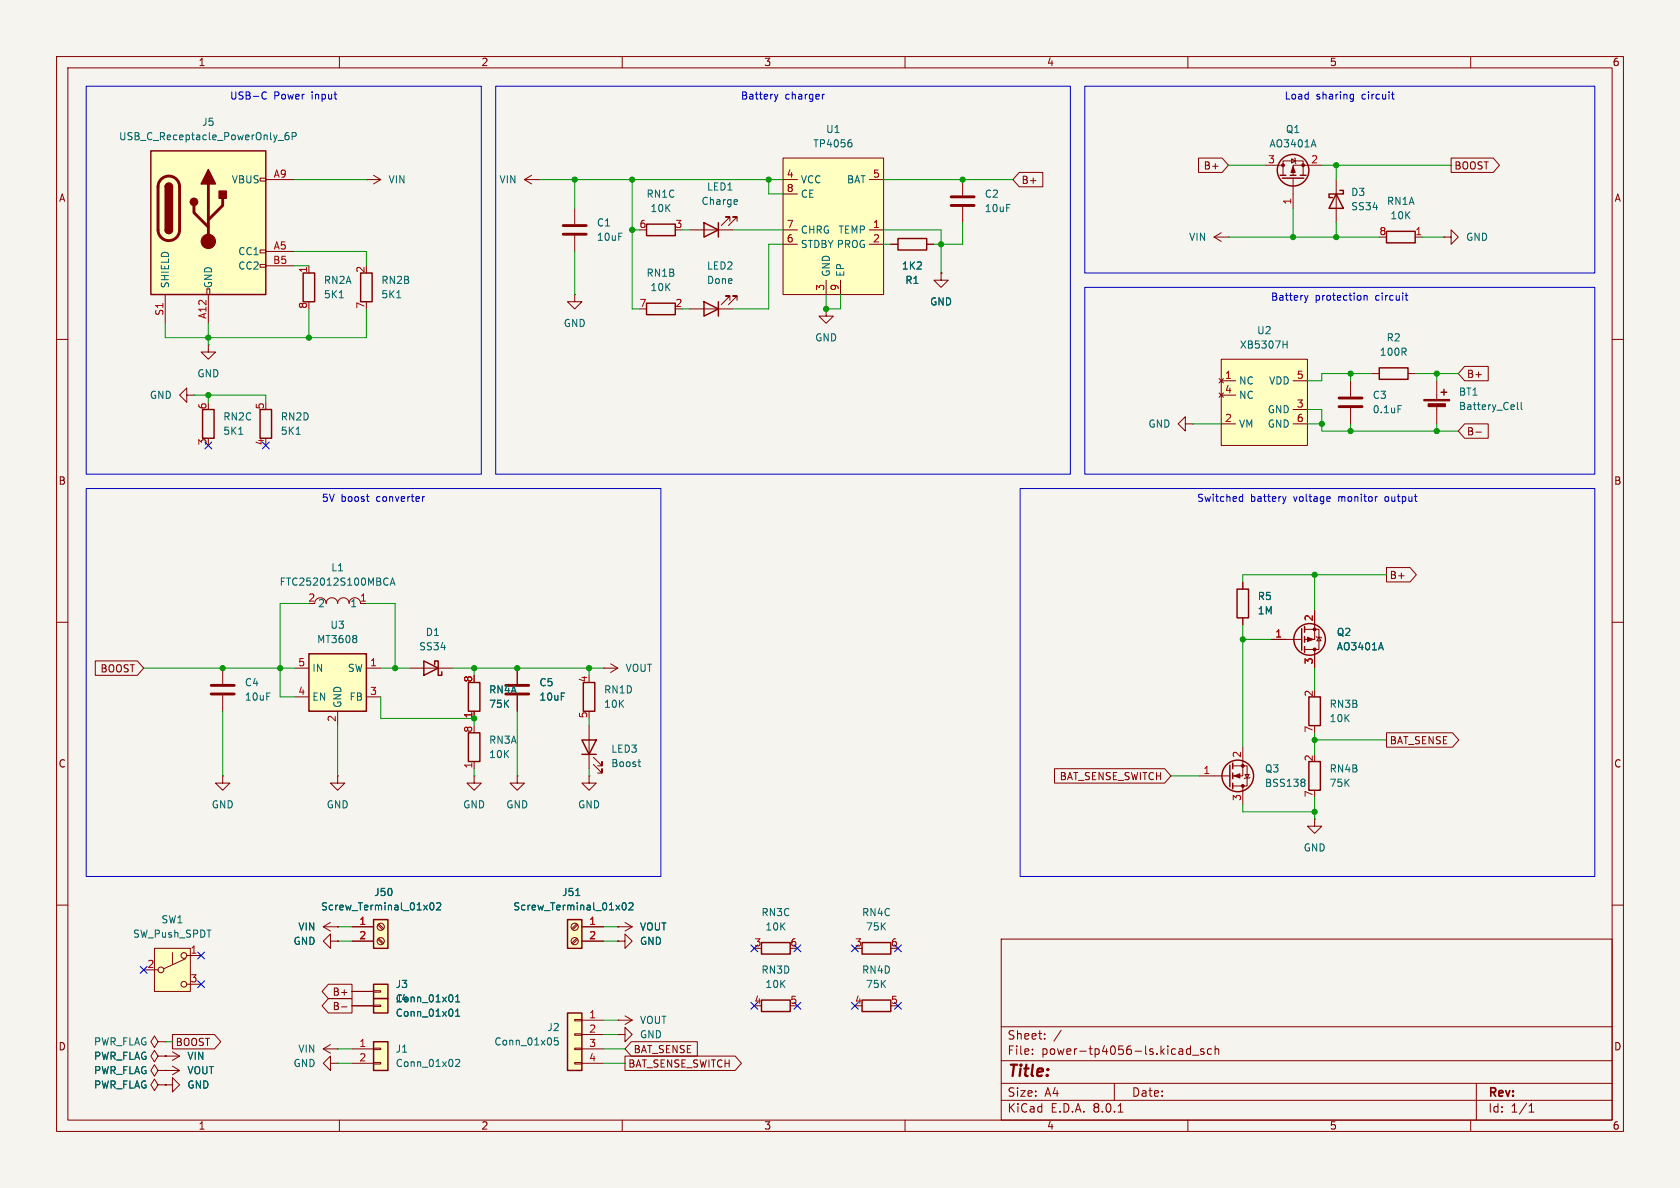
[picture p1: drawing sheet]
<svg xmlns="http://www.w3.org/2000/svg" width="297mm" height="210mm" viewBox="0 0 297 210" stroke-linecap="round" stroke-linejoin="round" font-family="sans-serif">
<path d="M0 0h297v210h-297z" fill="#f5f4ef" stroke="#f5f4ef" stroke-width=".18"/>
<g fill="none" stroke="#840000" stroke-width=".18">
<path d="M10 10h277v190h-277zM12 12h273v186h-273zM60 10v2M110 10v2M160 10v2M210 10v2M260 10v2M10 60h2M285 60h2M10 110h2M285 110h2M10 160h2"/>
<path d="M285 160h2M177 166h108v32h-108zM60 198v2M110 198v2M160 198v2M177 194.5h108M177 191.5h108M177 187.5h108M177 181.5h108M182.5 186.3v.1M182.5 185.5v.1M184.7 183.6v.1"/>
<path d="M184.7 182.8v.1M187.6 182.1l-1.3 2M197 191.5v3M197.7 196.6h.8M210 198v2M210.5 184.9v1.5M210.5 185.5l-.5-.1-.3 .3v.4l.2 .2h.6M210.8 186.5h1.2M212.8 185.5l-.3-.1-.3 .2 .1 .2 .5 .2v.3h-.6M214.2 185.5l-.5-.1-.2 .3v.4l.1 .2h.6M214.8 185.5l.2-.1 .4 .1 .1 .9M214.8 184.9v1.5"/>
<path d="M260 198v2M261 191.5v6.5M270.3 196.6h.9M270.3 195.5l.4-.4v1.5"/>
</g>
<path d="M66 162.6h2.6v5h-2.6z" fill="#ffffc2"/>
<path d="M53.6 48.3h2v5h-2zM66 162.6h2.6v5h-2.6zM134.6 176.8h5.1v2h-5.1zM134.6 166.6h5.1v2.1h-5.1z" fill="none" stroke="#840000" stroke-width=".25"/>
<g fill="none" stroke="#840000" stroke-width=".18">
<path d="M54.6 47v1.3M62.2 163.8h3.8M62.2 166.4h3.8M66.8 166l.8 .9M66.8 163.5l.8 .8M67 165.9l.8 .8M67 163.3l.8 .9"/>
<circle cx="67.3" cy="163.8" r=".63"/>
<circle cx="67.3" cy="166.4" r=".63"/>
</g>
<path d="M60 52.6h.7M76.2 159.6h.1a.68 .68 0 0 1 .4 .6 .68 .68 0 0 1-.4 .7 .84 .84 0 0 1-.1-1.3zM77.2 159.7l.5-.1 .2 .3-.8 1h.8" fill="none" stroke="#006464" stroke-width=".18"/>
<path d="M215.9 63.5h15.2v15.2h-15.2z" fill="#ffffc2"/>
<g fill="none" stroke="#840000" stroke-width=".18">
<path d="M250.2 41.9h1.3M255.3 41.9h1.2v-1.3l1.3 1.3-1.3 1.3v-1.3M255.3 41.9h.1M215.5 66.9l.8 .8M215.5 69.5l.8 .7M215.9 63.5h15.2v15.2h-15.2zM215.9 67.3h2.5M215.9 74.9h2.5M215.9 69.9h2.5M216.3 66.9l-.8 .8M216.3 69.5l-.8 .7M228.6 67.3h2.5"/>
<path d="M228.6 74.9h2.5M228.6 72.4h2.5M254 67.3v3.3M254 71.6v3.3"/>
</g>
<path d="M226.8 60.9h.7M227.5 60.3v1.2M268.3 71.1v1.1l.1 .2M268.9 71.1v1.1l.2 .2" fill="none" stroke="#006464" stroke-width=".18"/>
<g fill="#840000" stroke="#840000" stroke-width=".18">
<path d="M251.7 70.6h4.6v.3h-4.6z"/>
<path d="M252.5 71.4h3v.5h-3z"/>
</g>
<path d="M245.1 40.9h5.1v2h-5.1zM254.8 69.3h1M255.3 68.8v1.1" fill="none" stroke="#840000" stroke-width=".25"/>
<path d="M66 184.2h2.6v5h-2.6z" fill="#ffffc2"/>
<path d="M62.2 185.4h3.8M62.2 188h3.8M66 187.8h1.3v.3h-1.3zM66 185.3h1.3v.2h-1.3z" fill="none" stroke="#840000" stroke-width=".18"/>
<path d="M66 184.2h2.6v5h-2.6z" fill="none" stroke="#840000" stroke-width=".25"/>
<path d="M80.5 187.4l.5-.1 .3 .3-.8 .9h.8" fill="none" stroke="#006464" stroke-width=".18"/>
<path d="M66 174h2.6v2.5h-2.6z" fill="#ffffc2"/>
<path d="M62.2 175.3h3.8M66 175.1h1.3v.3h-1.3z" fill="none" stroke="#840000" stroke-width=".18"/>
<path d="M66 174h2.6v2.5h-2.6z" fill="none" stroke="#840000" stroke-width=".25"/>
<path d="M80.5 177.1h.8M80.5 176.2l.4-.4v1.3" fill="none" stroke="#006464" stroke-width=".18"/>
<path d="M66 176.5h2.6v2.6h-2.6z" fill="#ffffc2"/>
<path d="M33 69.9v-1.3l-1.3 1.3 1.3 1.2v-1.2h1.3M34.3 69.9h.1M62.2 177.8h3.8M66 177.7h1.3v.2h-1.3z" fill="none" stroke="#840000" stroke-width=".18"/>
<path d="M66 176.5h2.6v2.6h-2.6z" fill="none" stroke="#840000" stroke-width=".25"/>
<path d="M80.5 179.6h.8M80.5 178.7l.4-.3v1.2" fill="none" stroke="#006464" stroke-width=".18"/>
<path d="M100.3 179.1h2.6v10.1h-2.6z" fill="#ffffc2"/>
<g fill="none" stroke="#840000" stroke-width=".18">
<path d="M110.5 179.6l1.3 .7M101.6 187.8h1.3v.3h-1.3zM101.6 185.3h1.3v.2h-1.3zM101.6 182.8h1.3v.2h-1.3zM101.6 180.2h1.3v.3h-1.3zM102.9 180.3h3.8M102.9 182.9h3.8M102.9 185.4h3.8M102.9 188h3.8M109.2 182.9h1.3v-1.3l1.3 1.3-1.3 1.3v-1.3M109.2 182.9h.1M109.2 180.3h.1"/>
<path d="M109.2 180.3h2.6M111.8 180.3l-1.3 .8"/>
</g>
<path d="M100.3 179.1h2.6v10.1h-2.6z" fill="none" stroke="#840000" stroke-width=".25"/>
<path d="M98.6 183.5h-.6v.6l.2-.2 .4 .1 .1 .2-.1 .4-.1 .1-.5-.1" fill="none" stroke="#006464" stroke-width=".18"/>
<path d="M100.3 162.6h2.6v5h-2.6z" fill="#ffffc2"/>
<g fill="none" stroke="#840000" stroke-width=".25">
<path d="M63.8 48.3h2v5h-2zM218.7 104.1h2v5.1h-2zM230.1 111.1v3.8M230.6 110.7v1.1M230.6 112.5v1M230.6 114.3v1M217.4 135.3v3.8M217.9 134.9v1M217.9 136.7v1M217.9 138.4v1M231.4 134.6h2v5.1h-2zM231.4 123.2h2v5.1h-2z"/>
<path d="M100.3 162.6h2.6v5h-2.6z"/>
<circle cx="231.5" cy="113" r="2.79"/>
<circle cx="218.8" cy="137.2" r="2.79"/>
</g>
<g fill="none" stroke="#840000" stroke-width=".18">
<path d="M64.8 31.8h.1M64.8 31.8h2.5M66 31l1.3 .8M67.3 31.8l-1.3 .7M92.7 31.8h2.5M92.7 31.8l1.3 .7M94 31l-1.3 .8M95.2 31.8h.1M36.8 61v1.2h1.3l-1.3 1.3-1.2-1.3h1.2M36.8 61h.1M219.7 102.9v1.2M219.7 109.2v1.3"/>
<path d="M224.8 113h5.3M230.6 111.3h2.6v3.5h-2.6M232.4 108v5h-1.8M232.4 114.8v3.3M232.7 112.5l.1 .1h.8l.1 .2M233.2 112.6l.4 .7h-.8zM59.7 137.2v1.2h1.3l-1.3 1.3-1.3-1.3h1.3M59.7 137.2h.1M212.1 137.2h5.3M217.9 135.4h2.6v3.5h-2.6M219.7 132.1v5.1h-1.8M219.7 138.9v3.3"/>
<path d="M220.1 136.9h.8l-.4 .6zM221 137.4l-.1 .1h-.8l-.1 .2M232.4 144.8v1.3h1.3l-1.3 1.2-1.3-1.2h1.3M232.4 144.8h.1M57.1 163.8h2.6M57.1 163.8l1.3 .8M58.4 166.4v-1.3l-1.3 1.3 1.3 1.2v-1.2h1.3M58.4 163.1l-1.3 .7M59.7 166.4h.1M59.7 163.8h.1M102 165.9l-.9 .8M102 163.3l-.9 .9"/>
<path d="M102.1 166l-.8 .9M102.1 163.5l-.8 .8M102.9 163.8h3.8M102.9 166.4h3.8M109.2 163.8h.1M109.2 166.4h1.3v-1.3l1.3 1.3-1.3 1.2v-1.2M109.2 166.4h.1M109.2 163.8h2.6M110.5 163.1l1.3 .7M111.8 163.8l-1.3 .8M27.9 189.2l-.6-1-.6 1 .6 1 .6-1h1.3M29.2 189.2h.1"/>
<circle cx="101.6" cy="163.8" r=".63"/>
<circle cx="101.6" cy="166.4" r=".63"/>
</g>
<path d="M70.1 52.6h.8M244.1 113.6l.5 1.3M230.5 137.7l.2 .3-.2 .3 .1 .1 .1 .4-.2 .2M101.8 158.3h.7M110.1 159.7l.2-.1a.68 .68 0 0 1 .4 .6 .68 .68 0 0 1-.4 .7l-.2-.2-.1-.3zM111.2 159.7l.5-.1 .2 .3-.8 1h.8" fill="none" stroke="#006464" stroke-width=".18"/>
<g fill="#840000" stroke="#840000" stroke-width=".18">
<path d="M231.1 112.6l1.1 .4-1.1 .4z"/>
<path d="M218.2 137.2l1-.4v.7z"/>
<circle cx="232.4" cy="111.3" r=".25"/>
<circle cx="232.4" cy="114.8" r=".25"/>
<circle cx="219.7" cy="135.4" r=".25"/>
<circle cx="219.7" cy="138.9" r=".25"/>
</g>
<path d="M26.7 26.7h20.3v25.4h-20.3z" fill="#ffffc2"/>
<g fill="none" stroke="#840000" stroke-width=".18">
<path d="M46 31.5h1v.5h-1zM47 31.8h5.1M223.5 29.2h3.3M226.8 31v-2.6h3.6v2.6M228.3 28.1l.7 .3-.7 .4zM228.6 31.5v5.3M228.9 27.9l.1 .2v.7l.1 .2M233.7 29.2h-5.1v1.8M236.2 31.8v7.6M29.2 52.1v5.1M36.6 51.1h.5v1h-.5zM36.8 52.1v5.1"/>
<path d="M46 46.7h1v.5h-1zM46 44.2h1v.5h-1zM47 44.5h5.1M47 47h5.1M214.6 41.9l1.3 .8M214.6 41.9h2.6M215.9 41.1l-1.3 .8M217.2 41.9h.1M209.5 74.9v-1.2l-1.2 1.2 1.2 1.3v-1.3h1.3M210.8 74.9h.1M238.8 67.3v2.8M238.8 72.1v2.8"/>
<path d="M242.6 66h1.2M248.9 66h1.3"/>
</g>
<g fill="none" stroke="#840000" stroke-width=".25">
<path d="M26.7 26.7h20.3v25.4h-20.3zM29.2 33a.64 .64 0 0 1 .6-.6 .64 .64 0 0 1 .7 .6M226.3 31h1M226.7 31.5h3.8M228.1 31h1M229.9 31h1M236.2 34.3l1.3 2.5h-2.6zM236.9 33.7h.6v.6h-2.6v.6h.7M29.2 40.6a.64 .64 0 0 0 .6 .7 .64 .64 0 0 0 .7-.7M35.8 72.4h2v5.1h-2zM46 72.4h2v5.1h-2zM243.8 65h5.1v2.1h-5.1z"/>
<circle cx="228.6" cy="30.1" r="2.79"/>
</g>
<path d="M28.5 31.7a1.91 1.91 0 0 1 2.1-.4 1.91 1.91 0 0 1 1.1 1.7v7.6a1.91 1.91 0 0 1-1.9 1.9 1.91 1.91 0 0 1-1.9-1.9v-7.7l.2-.7zM34.3 36.3v1.3l2.5 2.5M36.8 32.5v10.2M39.4 35.1v1.2l-2.6 2.6M236.7 70.4h4.1M236.7 71.9h4.1" fill="none" stroke="#840000" stroke-width=".51"/>
<g fill="#840000" stroke="#840000" stroke-width=".25">
<path d="M29.2 40.6h1.3a.64 .64 0 0 1-.7 .7 .64 .64 0 0 1-.6-.7z"/>
<path d="M29.2 33h1.3v7.6h-1.3z"/>
<path d="M29.4 32.6a.64 .64 0 0 1 .7-.2 .64 .64 0 0 1 .4 .6h-1.3z"/>
<path d="M36.8 30l1.3 2.5h-2.5z"/>
<path d="M38.7 33.8h1.3v1.3h-1.3z"/>
<circle cx="34.3" cy="35.7" r=".63"/>
</g>
<g fill="#840000" stroke="#840000" stroke-width=".18">
<path d="M228.6 29.5l.4 1h-.8z"/>
<circle cx="36.8" cy="42.7" r="1.27"/>
<circle cx="230.4" cy="29.2" r=".25"/>
<circle cx="226.8" cy="29.2" r=".25"/>
</g>
<path d="M49.2 24.8h.9M51 23.4l-.4 .1a.86 .86 0 0 0 0 1.2l.4-.1 .1-.4-.2-.3-.4 .1-.1 .2M51.6 24.1l.7-.1 .1-.1-.1-.3-.7-.2v1.3M232.2 24.7l.5 1.3M42.2 76.8h.7M52.4 76.8h.7M247.2 71.7h.6" fill="none" stroke="#006464" stroke-width=".18"/>
<path d="M54.6 115.6h10.2v10.1h-10.2z" fill="#ffffc2"/>
<g fill="none" stroke="#840000" stroke-width=".25">
<path d="M114.3 39.6h5.1v2.1h-5.1zM124.5 39.4l2.5 1.2-2.5 1.3zM127 39.4v2.5M114.3 53.6h5.1v2h-5.1zM124.5 53.3l2.5 1.3-2.5 1.3zM127 53.3v2.6M158.7 42.2h5.1v2h-5.1zM54.6 115.6h10.2v10.1h-10.2zM74.9 116.8l2.6 1.3-2.6 1.3zM76.8 117.5v-.7h.7v2.6h.6v-.7M82.8 120.7h2v5h-2zM82.8 129.5h2v5.1h-2z"/>
<path d="M102.9 130.8h2.5l-1.3 2.6zM102.9 133.4h2.5M103.1 120.7h2.1v5h-2.1zM152.4 166.6h5.1v2.1h-5.1zM152.4 176.8h5.1v2h-5.1z"/>
</g>
<g fill="none" stroke="#840000" stroke-width=".18">
<path d="M101.6 36.8v2.8M129 39.1v-.7h-.7h.7l-1.5 1.5M130.3 39.1v-.7h-.8h.8l-1.5 1.5M170.2 31.8v2.7M170.2 36.6v2.8M101.6 52.1v1.2h1.3l-1.3 1.3-1.3-1.3h1.3M101.6 52.1h.1M101.6 41.7v2.8M121.9 40.6h7.6M121.9 54.6h7.6M129 53.1v-.8h-.7h.7l-1.5 1.5M130.3 53.1v-.8h-.8h.8l-1.5 1.5"/>
<path d="M146 54.6v1.3h1.3l-1.3 1.3-1.2-1.3h1.2M146 54.6h.1M157.5 43.2h1.2M163.8 43.2h1.3M166.4 48.3v1.2h1.2l-1.2 1.3-1.3-1.3h1.3M166.4 48.3h.1M52.1 118.1h2.5M55.6 106.7a1.02 1.02 0 0 1 1.1-1 1.02 1.02 0 0 1 1 1 1.02 1.02 0 0 1 1-1 1.02 1.02 0 0 1 1 1 1.02 1.02 0 0 1 1-1 1.02 1.02 0 0 1 1 1 1.02 1.02 0 0 1 1-1 1.02 1.02 0 0 1 1 1M64.8 118.1h2.5M72.4 118.1h7.6M91.4 118.1v2.8M106.7 118.1h.1"/>
<path d="M106.7 118.1h2.5M107.9 117.3l1.3 .8M109.2 118.1l-1.3 .8M39.4 137.2v1.2h1.2l-1.2 1.3-1.3-1.3h1.3M39.4 137.2h.1M52.1 123.2h2.5M59.7 125.7v2.6M64.8 123.2h2.5M83.8 137.2v1.2h1.3l-1.3 1.3-1.3-1.3h1.3M83.8 137.2h.1M83.8 125.7v1.3M83.8 134.6v1.3"/>
<path d="M91.4 137.2v1.2h1.3l-1.3 1.3-1.2-1.3h1.2M91.4 137.2h.1M91.4 122.9v2.8M104.1 137.2v1.2h1.3l-1.3 1.3-1.2-1.3h1.2M104.1 137.2h.1M104.1 128.3v7.6M104.9 135.1l1.5 1.6v-.8v.8h-.7M104.9 133.9l1.5 1.5v-.8v.8h-.7M27.9 184.2l-.6-1.1-.6 1.1 .6 1 .6-1h1.3M27.9 191.8l-.6-1-.6 1 .6 1 .6-1h1.3M29.2 184.2h.1M29.2 186.7h.1"/>
<path d="M29.2 191.8h.1M29.2 186.7h2.5M30.5 185.9l1.2 .8M31.7 186.7l-1.2 .8"/>
</g>
<path d="M130.2 35.3l.2 .3-.6 .1M130.3 36.1h-.1M63 112.4l.1 .2-.1 .2M63 112.9l.1 .2-.1 .4M68.4 102.2l.2 .1M68.6 103.3l-.2 .1M69 103.4l.4-1.2 .4 1.2M69.1 103.1h.6M112.8 134.7h.5M113 135.5h.3" fill="none" stroke="#006464" stroke-width=".18"/>
<path d="M99.6 39.9h4M168.1 34.8h4.1M168.1 36.3h4.1M99.6 41.4h4M89.4 122.7h4.1M89.4 121.2h4.1" fill="none" stroke="#840000" stroke-width=".51"/>
<path d="M138.4 27.9h17.8v24.2h-17.8z" fill="#ffffc2"/>
<g fill="none" stroke="#840000" stroke-width=".18">
<path d="M138.4 27.9h17.8v24.2h-17.8zM138.4 31.8h2.6M138.4 34.3h2.6M153.7 31.8h2.5M138.4 40.6h2.6M138.4 43.2h2.6M146 49.5v2.6M148.6 49.5v2.6M153.7 40.6h2.5M153.7 43.2h2.5M39.4 118.1v2.8M39.4 122.9v2.8"/>
<path d="M27.9 186.7l-.6-1-.6 1 .6 1 .6-1h1.3M29.2 186.7h.1"/>
</g>
<path d="M150.3 24.7h.2M150.4 25.2l.2 .2v.3l-.2 .3" fill="none" stroke="#006464" stroke-width=".18"/>
<path d="M37.3 122.7h4.1M37.3 121.2h4.1" fill="none" stroke="#840000" stroke-width=".51"/>
<path d="M27.3 167.6h6.4v7.7h-6.4z" fill="#ffffc2"/>
<g fill="none" stroke="#840000" stroke-width=".18">
<path d="M180.2 30.5h4.2v2.5h-4.2l-1.1-1.2zM211.9 27.9h4.2l1.1 1.3-1.1 1.3h-4.2zM256.5 27.9h7.5l1.1 1.3-1.1 1.3h-7.5zM157.5 43.2h1.2M163.8 43.2h1.3M166.4 48.3h.1M258.9 64.8h4.2v2.5h-4.2l-1.1-1.3zM258.9 74.9h4.2v2.6h-4.2l-1.1-1.3zM260.9 76.4h1M16.8 116.8h7.5l1.1 1.3-1.1 1.3h-7.5zM91.4 118.1v2.8M219.7 102.9v1.2"/>
<path d="M219.7 109.2v1.3M224.8 113h2.5M232.4 108v2.5M232.4 115.6v2.5M245.1 100.3h4.2l1.1 1.3-1.1 1.3h-4.2zM83.8 125.7v1.3M91.4 122.9v2.8M186.4 135.9h19.5l1.1 1.3-1.1 1.2h-19.5zM245.1 129.5h11.7l1.1 1.3-1.1 1.3h-11.7zM25.4 171.5h2.5M27.3 167.6h6.4v7.7h-6.4zM30.5 168.4v2"/>
<path d="M32.8 169.5l-3.8 1.7M33 168.9h2.6M33 174h2.6M58.1 174h4.1v2.5h-4.1l-1.2-1.2zM58.1 176.5h4.1v2.6h-4.1l-1.2-1.3zM59.7 166.4h.1M59.7 163.8h.1M60.4 178h1M62.2 175.3h3.8M62.2 177.8h3.8M62.2 163.8h3.8M62.2 166.4h3.8"/>
<path d="M102.9 163.8h3.8M102.9 166.4h3.8M109.2 166.4h.1M109.2 163.8h.1M29.2 189.2h.1M29.2 191.8h1.3v-1.3l1.2 1.3-1.2 1.2v-1.2M29.2 191.8h.1M29.2 186.7h.1M29.2 189.2h2.5M30.5 182.9h7.4l1.1 1.3-1.1 1.2h-7.4zM30.5 188.5l1.2 .7M31.7 189.2l-1.2 .8"/>
<path d="M57.1 185.4l1.3 .8M57.1 185.4h2.6M58.4 188v-1.3l-1.3 1.3 1.3 1.2v-1.2h1.3M58.4 184.7l-1.3 .7M59.7 185.4h.1M59.7 188h.1M110.5 186.7h19.5l1.1 1.3-1.1 1.2h-19.5zM111.6 184.1h11.7v2.6h-11.7l-1.1-1.3z"/>
<circle cx="28.4" cy="171.5" r=".51"/>
<circle cx="32.5" cy="168.9" r=".51"/>
<circle cx="32.5" cy="174" r=".51"/>
</g>
<g fill="none" stroke="#0000c2" stroke-width=".18">
<path d="M15.2 15.2h69.9v68.6h-69.9zM46.5 16.3l.3-.1 .3 .2M47.1 17.4l-.3 .1h-.3M87.6 15.2h101.6v68.6h-101.6zM136.9 16.7l.3 .8M137.2 17.5l-.2 .4M137.5 16.7l-.3 .8M145.7 16.7l-.3 .2M191.8 15.2h90.1v33.1h-90.1zM238.9 16.7h.4M239.3 17.5h-.4M239.3 16.7v1l-.1 .2h-.3"/>
<path d="M246 16.7h.5M246.2 16.2v1.1l.3 .2M191.8 50.8h90.1v33h-90.1zM230.6 52.2l.3 .9M230.9 53.1l-.2 .3M231.2 52.2l-.3 .9M241.1 52.2v.9M241.1 52.3l.2-.1 .3 .1 .1 .8M248.4 52.2h.5M248.6 51.8v1.1l.3 .2M15.2 86.4h101.6v68.5h-101.6zM64.8 87.8h.5"/>
<path d="M65.1 88.6h.2M74.7 87.8v.8M75.1 87.8l-.4 .2M180.3 86.4h101.6v68.5h-101.6zM219.2 87.8h.5M219.2 88.6h.5M219.7 87.4v1.2M227.4 87.8l-.3 .8M235 87.8l.2 .3-.6 .1M235.1 88.6h-.1M243.4 87.8h.1"/>
</g>
<g fill="none" stroke="#009600" stroke-width=".18">
<path d="M52.1 31.8h12.7M95.2 31.8h43.2M101.6 31.8v5M111.8 31.8v22.8h1.2M135.9 31.8v2.5h2.5M156.2 31.8h22.9M170.2 39.4v3.8h-5.1M217.2 29.2h6.3M228.6 36.8v5.1M233.7 29.2h22.8M236.2 29.2v2.6M236.2 39.4v2.5"/>
<path d="M36.8 57.2v3.8M52.1 44.5h12.7v2.5M52.1 47h2.5M54.6 54.6v5.1M64.8 54.6v5.1h-35.6v-2.5M101.6 44.5v7.6M111.8 40.6h1.2M120.6 40.6h1.3M120.6 54.6h1.3M129.5 40.6h8.9M138.4 43.2h-2.5v11.4h-6.4M146 52.1v2.5h2.6v-2.5"/>
<path d="M156.2 43.2h1.3M156.2 40.6h10.2v7.7M217.2 41.9h26.6M251.5 41.9h3.8M34.3 69.9h12.7v1.2M36.8 69.9v1.2M210.8 74.9h5.1M231.1 72.4h2.6v3.8h24.1M231.1 74.9h2.6M238.8 66v1.3M238.8 74.9v1.3M242.6 66h-8.9v1.3h-2.6"/>
<path d="M250.2 66h7.6M254 66v1.3M254 74.9v1.3M25.4 118.1h26.7M54.6 106.7h-5.1v16.5h2.6M64.8 106.7h5v11.4M67.3 118.1h5.1M80 118.1h26.7M83.8 118.1v1.3M104.1 118.1v1.3M219.7 110.5v21.6M219.7 113h5.1"/>
<path d="M232.4 101.6v6.4M232.4 118.1v3.8M245.1 101.6h-25.4v1.3M39.4 125.7v11.5M59.7 128.3v8.9M67.3 123.2v3.8h16.5v1.3M83.8 135.9v1.3M91.4 125.7v11.5M104.1 127v1.3M104.1 135.9v1.3M207 137.2h5.1M232.4 129.5v3.9"/>
<path d="M232.4 130.8h12.7M219.7 142.2v1.3h12.7M232.4 141v3.8M59.7 166.4h2.5M59.7 163.8h2.5M106.7 166.4h2.5M106.7 163.8h2.5M29.2 184.2h1.3M59.7 188h2.5M59.7 185.4h2.5M106.7 180.3h2.5M106.7 182.9h2.5"/>
<path d="M106.7 188h3.8M106.7 185.4h3.8"/>
</g>
<g fill="none" stroke="#000084" stroke-width=".18">
<path d="M36.2 78.1l1.2 1.2M37.4 78.1l-1.2 1.2M46.4 78.1l1.2 1.2M47.6 78.1l-1.2 1.2M24.8 170.8l1.2 1.3M26 170.8l-1.2 1.3M35 173.4l1.2 1.2M35 168.3l1.2 1.2M36.2 173.4l-1.2 1.2M36.2 168.3l-1.2 1.2M132.7 167l1.3 1.2M132.7 177.2l1.3 1.2"/>
<path d="M134 167l-1.3 1.2M134 177.2l-1.3 1.2M140.4 167l1.2 1.2M140.4 177.2l1.2 1.2M141.6 177.2l-1.2 1.2M141.6 167l-1.2 1.2M150.5 177.2l1.2 1.2M150.5 167l1.2 1.2M151.7 177.2l-1.2 1.2M151.7 167l-1.2 1.2M158.1 167l1.3 1.2M158.1 177.2l1.3 1.2"/>
<path d="M159.4 167l-1.3 1.2M159.4 177.2l-1.3 1.2"/>
</g>
<path d="M244.1 113.6l.5 1.3M76.2 159.6h.1a.68 .68 0 0 1 .4 .6 .68 .68 0 0 1-.4 .7 .84 .84 0 0 1-.1-1.3zM77.2 159.7l.5-.1 .2 .3-.8 1h.8M101.8 158.3h.7M110.1 159.7l.2-.1a.68 .68 0 0 1 .4 .6 .68 .68 0 0 1-.4 .7l-.2-.2-.1-.3zM111.2 159.7l.5-.1 .2 .3-.8 1h.8M80.5 177.1h.8M80.5 176.2l.4-.4v1.3M80.5 178.7l.4-.3v1.2M80.5 179.6h.8" fill="none" stroke="#006464" stroke-width=".18"/>
<g fill="#009600" stroke="#009600" stroke-width=".18">
<circle cx="135.9" cy="31.8" r=".46"/>
<circle cx="219.7" cy="113" r=".46"/>
<circle cx="146" cy="54.6" r=".46"/>
<circle cx="170.2" cy="31.8" r=".46"/>
<circle cx="236.2" cy="29.2" r=".46"/>
<circle cx="228.6" cy="41.9" r=".46"/>
<circle cx="166.4" cy="43.2" r=".46"/>
<circle cx="238.8" cy="76.2" r=".46"/>
<circle cx="238.8" cy="66" r=".46"/>
<circle cx="233.7" cy="74.9" r=".46"/>
<circle cx="254" cy="66" r=".46"/>
<circle cx="254" cy="76.2" r=".46"/>
<circle cx="236.2" cy="41.9" r=".46"/>
<circle cx="232.4" cy="101.6" r=".46"/>
<circle cx="232.4" cy="143.5" r=".46"/>
<circle cx="232.4" cy="130.8" r=".46"/>
<circle cx="69.8" cy="118.1" r=".46"/>
<circle cx="83.8" cy="118.1" r=".46"/>
<circle cx="36.8" cy="69.9" r=".46"/>
<circle cx="36.8" cy="59.7" r=".46"/>
<circle cx="54.6" cy="59.7" r=".46"/>
<circle cx="49.5" cy="118.1" r=".46"/>
<circle cx="39.4" cy="118.1" r=".46"/>
<circle cx="101.6" cy="31.8" r=".46"/>
<circle cx="111.8" cy="31.8" r=".46"/>
<circle cx="111.8" cy="40.6" r=".46"/>
<circle cx="104.1" cy="118.1" r=".46"/>
<circle cx="91.4" cy="118.1" r=".46"/>
<circle cx="83.8" cy="127" r=".46"/>
</g>
<text font-size="2.8" fill="#840000" x="178" y="190.9">Title:</text>
<g font-size="2.1" fill="#840000">
<text x="178" y="184">Sheet:</text>
<text x="178" y="186.7">File:</text>
<text x="184.1" y="186.7">power-tp4056-ls.kicad_sch</text>
<text x="178" y="196.9">KiCad</text>
<text x="178" y="194.1">Size:</text>
<text x="184.7" y="194.1">A4</text>
<text x="185.7" y="196.9">E.D.A.</text>
<text x="193.3" y="196.9">8.0.1</text>
<text x="200" y="194.1">Date:</text>
<text x="263" y="194.3">Rev:</text>
<text x="263" y="196.9">Id:</text>
<text x="267.1" y="196.9">1/1</text>
</g>
<g font-size="1.8" fill="#840000">
<text x="35" y="11.9">1</text>
<text x="85" y="11.9">2</text>
<text x="135" y="11.9">3</text>
<text x="185" y="11.9">4</text>
<text x="235" y="11.9">5</text>
<text x="285" y="11.9">6</text>
<text x="10.3" y="35.9">A</text>
<text x="180.5" y="32.7">B+</text>
<text x="212.7" y="30.2">B+</text>
<text x="257" y="30.2">BOOST</text>
<text x="285.3" y="35.9">A</text>
<text x="259.2" y="67">B+</text>
<text x="259.2" y="77.2">B-</text>
<text x="10.3" y="85.9">B</text>
<text x="285.3" y="85.9">B</text>
<text x="245.6" y="102.6">B+</text>
<text x="17.7" y="119.1">BOOST</text>
<text x="245.6" y="131.8">BAT_SENSE</text>
<text x="10.3" y="135.9">C</text>
<text x="285.3" y="135.9">C</text>
<text x="187.2" y="138.1">BAT_SENSE_SWITCH</text>
<text x="58.7" y="176.2">B+</text>
<text x="58.7" y="178.8">B-</text>
<text x="10.3" y="185.9">D</text>
<text x="31" y="185.1">BOOST</text>
<text x="285.3" y="185.9">D</text>
<text x="111" y="188.9">BAT_SENSE_SWITCH</text>
<text x="111.9" y="186.4">BAT_SENSE</text>
<text x="35" y="199.9">1</text>
<text x="85" y="199.9">2</text>
<text x="135" y="199.9">3</text>
<text x="185" y="199.9">4</text>
<text x="235" y="199.9">5</text>
<text x="285" y="199.9">6</text>
</g>
<g font-size="1.8" fill="#0000c2">
<text x="40.6" y="17.9">USB-C</text>
<text x="48.4" y="17.9">Power</text>
<text x="55.2" y="17.9">input</text>
<text x="130.9" y="17.9">Battery</text>
<text x="138.8" y="17.9">charger</text>
<text x="227" y="17.9">Load</text>
<text x="232.7" y="17.9">sharing</text>
<text x="240.8" y="17.9">circuit</text>
<text x="224.6" y="53.5">Battery</text>
<text x="232.5" y="53.5">protection</text>
<text x="243.3" y="53.5">circuit</text>
<text x="56.8" y="89">5V</text>
<text x="60.3" y="89">boost</text>
<text x="66.6" y="89">converter</text>
<text x="211.5" y="89">Switched</text>
<text x="221.1" y="89">battery</text>
<text x="228.8" y="89">voltage</text>
<text x="236.9" y="89">monitor</text>
<text x="245.3" y="89">output</text>
</g>
<g font-size="1.8" fill="#006464">
<text x="35.6" y="22.5">J5</text>
<text x="145.9" y="23.7">U1</text>
<text x="227.2" y="23.7">Q1</text>
<text x="20.9" y="25">USB_C_Receptacle_PowerOnly_6P</text>
<text x="143.7" y="26.3">TP4056</text>
<text x="224.3" y="26.3">AO3401A</text>
<text x="40.9" y="32.6">VBUS</text>
<text x="68.6" y="32.6">VIN</text>
<text x="88.2" y="32.6">VIN</text>
<text x="114.2" y="35.2">RN1C</text>
<text x="124.9" y="33.9">LED1</text>
<text x="141.5" y="32.6">VCC</text>
<text x="141.5" y="35.2">CE</text>
<text x="149.6" y="32.6">BAT</text>
<text x="174" y="35.2">C2</text>
<text x="238.8" y="34.8">D3</text>
<text x="105.4" y="40.2">C1</text>
<text x="114.9" y="37.7">10K</text>
<text x="123.9" y="36.4">Charge</text>
<text x="141.5" y="41.5">CHRG</text>
<text x="148.1" y="41.5">TEMP</text>
<text x="174" y="37.7">10uF</text>
<text x="238.8" y="37.4">SS34</text>
<text x="245.1" y="36.4">RN1A</text>
<text x="245.7" y="39">10K</text>
<text x="42" y="45.3">CC1</text>
<text x="42" y="47.9">CC2</text>
<text x="105.4" y="42.8">10uF</text>
<text x="124.9" y="47.9">LED2</text>
<text x="141.5" y="44">STDBY PROG</text>
<text x="159.3" y="47.9">1K2</text>
<text x="210.1" y="42.8">VIN</text>
<text x="259.1" y="42.8">GND</text>
<text x="30.1" y="51.1" transform="rotate(-90 30.1 51.1)">SHIELD</text>
<text x="37.7" y="51.1" transform="rotate(-90 37.7 51.1)">GND</text>
<text x="57.2" y="50.4">RN2A</text>
<text x="57.2" y="52.9">5K1</text>
<text x="67.3" y="50.4">RN2B</text>
<text x="67.3" y="52.9">5K1</text>
<text x="114.2" y="49.1">RN1B</text>
<text x="114.9" y="51.7">10K</text>
<text x="124.9" y="50.4">Done</text>
<text x="146.9" y="49" transform="rotate(-90 146.9 49)">GND</text>
<text x="149.5" y="49" transform="rotate(-90 149.5 49)">EP</text>
<text x="159.9" y="50.4">R1</text>
<text x="99.6" y="58">GND</text>
<text x="164.3" y="54.2">GND</text>
<text x="222.1" y="59.3">U2</text>
<text x="144" y="60.6">GND</text>
<text x="219.1" y="61.8">XB5307H</text>
<text x="243.8" y="63.1">100R</text>
<text x="245" y="60.6">R2</text>
<text x="26.4" y="70.7">GND</text>
<text x="34.8" y="66.9">GND</text>
<text x="218.9" y="68.2">NC</text>
<text x="218.9" y="70.7">NC</text>
<text x="224.3" y="68.2">VDD</text>
<text x="242.6" y="70.7">C3</text>
<text x="257.8" y="70.1">BT1</text>
<text x="39.4" y="74.5">RN2C</text>
<text x="39.4" y="77.1">5K1</text>
<text x="49.5" y="74.5">RN2D</text>
<text x="49.5" y="77.1">5K1</text>
<text x="202.9" y="75.8">GND</text>
<text x="218.9" y="75.8">VM</text>
<text x="224" y="73.3">GND</text>
<text x="224" y="75.8">GND</text>
<text x="242.6" y="73.3">0.1uF</text>
<text x="257.8" y="72.7">Battery_Cell</text>
<text x="58.5" y="101.2">L1</text>
<text x="49.3" y="103.7">FTC252012S100MBCA</text>
<text x="56.1" y="107.5">2</text>
<text x="61.8" y="107.5">1</text>
<text x="222.3" y="106.3">R5</text>
<text x="56" y="113.9">MT3608</text>
<text x="58.3" y="111.4">U3</text>
<text x="75.2" y="112.6">D1</text>
<text x="222.3" y="108.8">1M</text>
<text x="236.2" y="112.6">Q2</text>
<text x="55.1" y="119">IN</text>
<text x="61.4" y="119">SW</text>
<text x="74" y="115.2">SS34</text>
<text x="110.5" y="119">VOUT</text>
<text x="236.2" y="115.2">AO3401A</text>
<text x="43.2" y="121.5">C4</text>
<text x="43.2" y="124.1">10uF</text>
<text x="55.1" y="124.1">EN</text>
<text x="60.6" y="125.2" transform="rotate(-90 60.6 125.2)">GND</text>
<text x="61.7" y="124.1">FB</text>
<text x="86.4" y="122.8">RN4A</text>
<text x="86.4" y="125.3">75K</text>
<text x="95.3" y="121.5">C5</text>
<text x="95.3" y="124.1">10uF</text>
<text x="106.7" y="122.8">RN1D</text>
<text x="106.7" y="125.3">10K</text>
<text x="235" y="125.3">RN3B</text>
<text x="86.4" y="131.7">RN3A</text>
<text x="235" y="127.9">10K</text>
<text x="86.4" y="134.2">10K</text>
<text x="108" y="133.3">LED3</text>
<text x="108" y="135.8">Boost</text>
<text x="223.5" y="136.8">Q3</text>
<text x="235" y="136.8">RN4B</text>
<text x="37.3" y="143.1">GND</text>
<text x="57.7" y="143.1">GND</text>
<text x="81.8" y="143.1">GND</text>
<text x="89.4" y="143.1">GND</text>
<text x="102.1" y="143.1">GND</text>
<text x="223.5" y="139.3">BSS138</text>
<text x="235" y="139.3">75K</text>
<text x="230.4" y="150.7">GND</text>
<text x="56.7" y="161.1">Screw_Terminal_01x02</text>
<text x="66" y="158.6">J50</text>
<text x="90.6" y="161.1">Screw_Terminal_01x02</text>
<text x="99.3" y="158.6">J51</text>
<text x="23.4" y="166">SW_Push_SPDT</text>
<text x="28.4" y="163.4">SW1</text>
<text x="51.8" y="167.2">GND</text>
<text x="52.6" y="164.7">VIN</text>
<text x="113" y="167.2">GND</text>
<text x="113" y="164.7">VOUT</text>
<text x="134.5" y="162.2">RN3C</text>
<text x="135.2" y="164.7">10K</text>
<text x="152.3" y="162.2">RN4C</text>
<text x="153" y="164.7">75K</text>
<text x="134.5" y="172.3">RN3D</text>
<text x="152.3" y="172.3">RN4D</text>
<text x="69.9" y="174.9">J3</text>
<text x="69.9" y="177.4">Conn_01x01</text>
<text x="69.9" y="177.4">J4</text>
<text x="69.9" y="179.9">Conn_01x01</text>
<text x="135.2" y="174.9">10K</text>
<text x="153" y="174.9">75K</text>
<text x="16.5" y="185">PWR_FLAG</text>
<text x="87.3" y="185">Conn_01x05</text>
<text x="96.7" y="182.5">J2</text>
<text x="113" y="183.7">GND</text>
<text x="113" y="181.2">VOUT</text>
<text x="16.5" y="190.1">PWR_FLAG</text>
<text x="16.5" y="187.6">PWR_FLAG</text>
<text x="33" y="187.6">VIN</text>
<text x="33" y="190.1">VOUT</text>
<text x="51.8" y="188.8">GND</text>
<text x="52.6" y="186.3">VIN</text>
<text x="69.9" y="186.3">J1</text>
<text x="69.9" y="188.8">Conn_01x02</text>
<text x="16.5" y="192.6">PWR_FLAG</text>
<text x="33" y="192.6">GND</text>
</g>
<g font-size="1.8" fill="#a90000">
<text x="224.1" y="29">3</text>
<text x="231.7" y="29">2</text>
<text x="48.3" y="31.5">A9</text>
<text x="139" y="31.5">4</text>
<text x="139" y="34">8</text>
<text x="154.2" y="31.5">5</text>
<text x="113" y="40.4">6</text>
<text x="119.3" y="40.4">3</text>
<text x="139" y="40.4">7</text>
<text x="154.2" y="40.4">1</text>
<text x="228.3" y="36.3" transform="rotate(-90 228.3 36.3)">1</text>
<text x="243.8" y="41.7">8</text>
<text x="250.1" y="41.7">1</text>
<text x="48.2" y="46.7">B5</text>
<text x="48.3" y="44.2">A5</text>
<text x="139" y="42.9">6</text>
<text x="154.2" y="42.9">2</text>
<text x="54.4" y="48.3" transform="rotate(-90 54.4 48.3)">1</text>
<text x="64.5" y="48.3" transform="rotate(-90 64.5 48.3)">2</text>
<text x="145.8" y="51.5" transform="rotate(-90 145.8 51.5)">3</text>
<text x="148.3" y="51.5" transform="rotate(-90 148.3 51.5)">9</text>
<text x="29" y="55.9" transform="rotate(-90 29 55.9)">S1</text>
<text x="36.6" y="56.5" transform="rotate(-90 36.6 56.5)">A12</text>
<text x="54.4" y="54.7" transform="rotate(-90 54.4 54.7)">8</text>
<text x="64.5" y="54.7" transform="rotate(-90 64.5 54.7)">7</text>
<text x="113" y="54.4">7</text>
<text x="119.3" y="54.4">2</text>
<text x="216.5" y="67.1">1</text>
<text x="216.5" y="69.6">4</text>
<text x="229.2" y="67.1">5</text>
<text x="36.6" y="72.5" transform="rotate(-90 36.6 72.5)">6</text>
<text x="46.7" y="72.5" transform="rotate(-90 46.7 72.5)">5</text>
<text x="216.5" y="74.7">2</text>
<text x="229.2" y="72.1">3</text>
<text x="229.2" y="74.7">6</text>
<text x="36.6" y="78.8" transform="rotate(-90 36.6 78.8)">3</text>
<text x="46.7" y="78.8" transform="rotate(-90 46.7 78.8)">4</text>
<text x="54.4" y="106.4">2</text>
<text x="63.6" y="106.4">1</text>
<text x="225.4" y="112.8">1</text>
<text x="232.2" y="109.9" transform="rotate(-90 232.2 109.9)">2</text>
<text x="52.6" y="117.9">5</text>
<text x="65.3" y="117.9">1</text>
<text x="232.2" y="117.5" transform="rotate(-90 232.2 117.5)">3</text>
<text x="52.6" y="122.9">4</text>
<text x="65.3" y="122.9">3</text>
<text x="83.6" y="120.7" transform="rotate(-90 83.6 120.7)">8</text>
<text x="103.9" y="120.7" transform="rotate(-90 103.9 120.7)">4</text>
<text x="232.2" y="123.3" transform="rotate(-90 232.2 123.3)">2</text>
<text x="59.4" y="127.7" transform="rotate(-90 59.4 127.7)">2</text>
<text x="83.6" y="129.6" transform="rotate(-90 83.6 129.6)">8</text>
<text x="83.6" y="127.1" transform="rotate(-90 83.6 127.1)">1</text>
<text x="103.9" y="127.1" transform="rotate(-90 103.9 127.1)">5</text>
<text x="232.2" y="129.6" transform="rotate(-90 232.2 129.6)">7</text>
<text x="83.6" y="136" transform="rotate(-90 83.6 136)">1</text>
<text x="212.7" y="136.9">1</text>
<text x="219.5" y="134.1" transform="rotate(-90 219.5 134.1)">2</text>
<text x="232.2" y="134.7" transform="rotate(-90 232.2 134.7)">2</text>
<text x="219.5" y="141.7" transform="rotate(-90 219.5 141.7)">3</text>
<text x="232.2" y="141" transform="rotate(-90 232.2 141)">7</text>
<text x="63.4" y="163.6">1</text>
<text x="63.4" y="166.1">2</text>
<text x="104.1" y="163.6">1</text>
<text x="104.1" y="166.1">2</text>
<text x="133.3" y="167.4">3</text>
<text x="139.6" y="167.4">6</text>
<text x="151.1" y="167.4">3</text>
<text x="157.4" y="167.4">6</text>
<text x="26" y="171.2">2</text>
<text x="33.6" y="168.7">1</text>
<text x="33.6" y="173.7">3</text>
<text x="133.3" y="177.5">4</text>
<text x="139.6" y="177.5">5</text>
<text x="151.1" y="177.5">4</text>
<text x="157.4" y="177.5">5</text>
<text x="63.4" y="185.2">1</text>
<text x="104.1" y="180.1">1</text>
<text x="104.1" y="182.6">2</text>
<text x="104.1" y="185.2">3</text>
<text x="63.4" y="187.7">2</text>
<text x="104.1" y="187.7">4</text>
</g>
</svg>
